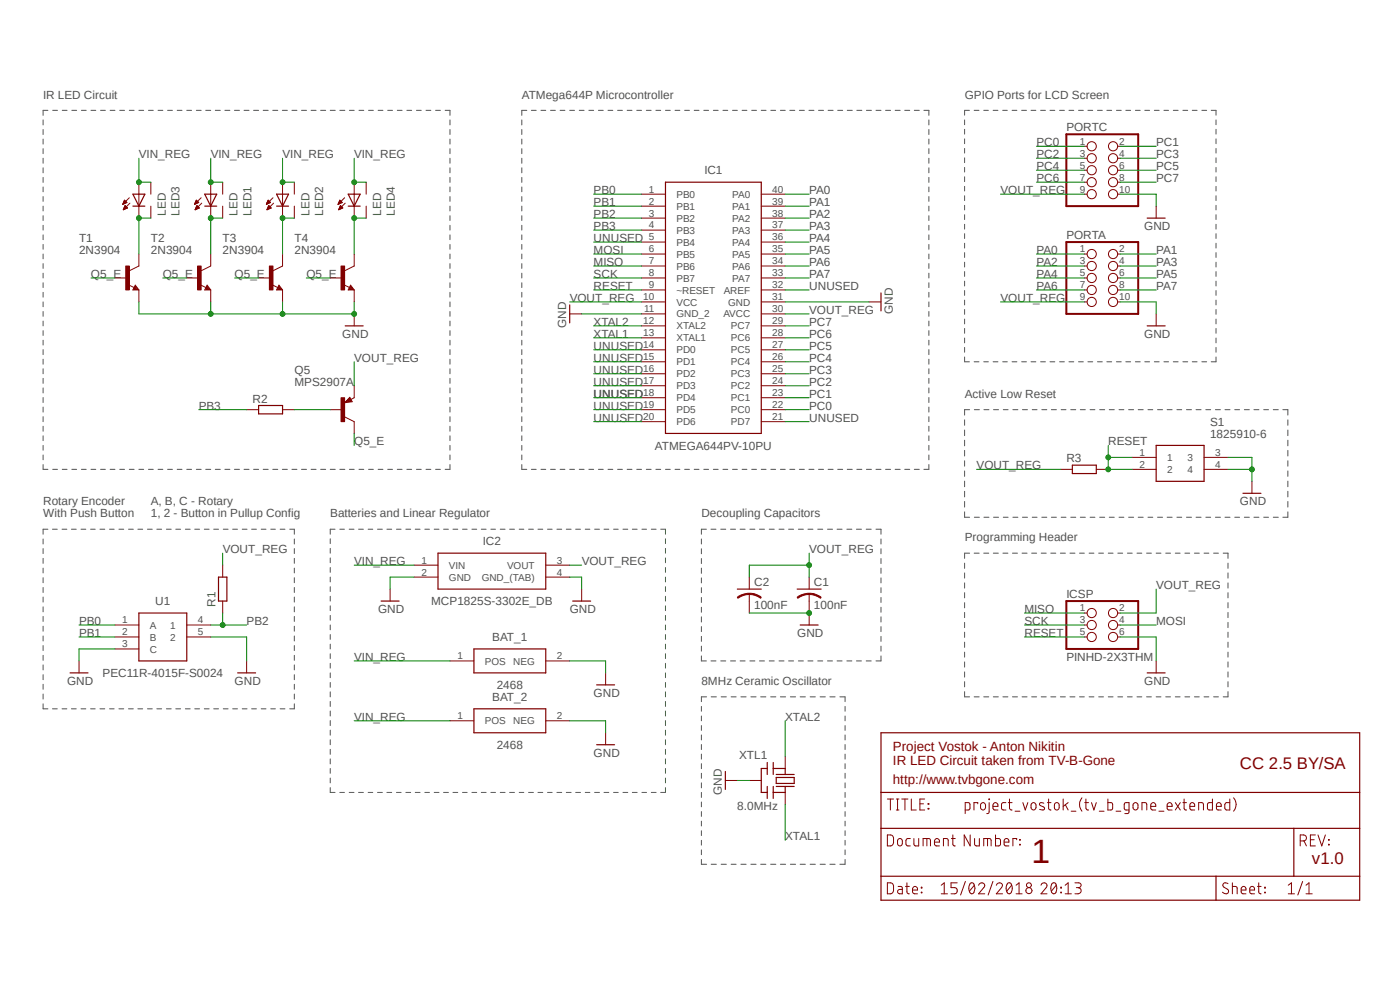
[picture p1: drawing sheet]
<svg xmlns="http://www.w3.org/2000/svg" width="297mm" height="210mm" viewBox="0 0 297 210" stroke-linecap="round" stroke-linejoin="round" font-family="sans-serif">
<path d="M8.5 18.3l280.1 173.3M288.6 18.3l-280.1 173.3" fill="none" stroke="#fff" stroke-width=".21"/>
<g fill="none" stroke="#505050" stroke-width=".21">
<path d="M9.1 25.4v1.1M9.1 27.5v1M9.1 29.5v1.1M9.1 31.5v1.1M9.1 33.6v1M9.1 35.6v1.1M9.1 37.6v1.1M9.1 39.7v1M10.2 23.4h-1.1v1.1M11.2 23.4h1M13.2 23.4h1M15.2 23.4h1.1"/>
<path d="M17.3 23.4h1M19.3 23.4h1M21.3 23.4h1.1M23.4 23.4h1M25.4 23.4h1M27.4 23.4h1M29.5 23.4h1M31.5 23.4h1M33.5 23.4h1M35.6 23.4h1M37.6 23.4h1M39.6 23.4h1"/>
<path d="M41.7 23.4h1M43.6 23.4h1.1M45.7 23.4h1M47.7 23.4h1.1M49.7 23.4h1.1M51.8 23.4h1M53.8 23.4h1.1M55.8 23.4h1.1M57.9 23.4h1M59.9 23.4h1.1M61.9 23.4h1.1M64 23.4h1"/>
<path d="M66 23.4h1.1M68 23.4h1.1M70.1 23.4h1M72.1 23.4h1.1M74.1 23.4h1M76.2 23.4h1M78.2 23.4h1M80.2 23.4h1M82.3 23.4h1M84.3 23.4h1M86.3 23.4h1M88.3 23.4h1.1"/>
<path d="M90.4 23.4h1M92.4 23.4h1M94.4 23.4h1.1v1.1M95.5 25.4v1.1M95.5 27.5v1M95.5 29.5v1.1M95.5 31.5v1.1M95.5 33.6v1M95.5 35.6v1.1M95.5 37.6v1.1M95.5 39.7v1M110.7 25.4v1.1"/>
<path d="M110.7 27.5v1M110.7 29.5v1.1M110.7 31.5v1.1M110.7 33.6v1M110.7 35.6v1.1M110.7 37.6v1.1M110.7 39.7v1M111.8 23.4h-1.1v1.1M112.7 23.4h1M114.8 23.4h1M116.8 23.4h1M118.8 23.4h1"/>
<path d="M120.9 23.4h1M122.9 23.4h1M124.9 23.4h1M127 23.4h1M129 23.4h1M131 23.4h1M133.1 23.4h1M135.1 23.4h1M137.1 23.4h1M139.1 23.4h1.1M141.2 23.4h1M143.2 23.4h1"/>
<path d="M145.2 23.4h1.1M147.3 23.4h1M149.3 23.4h1M151.3 23.4h1.1M153.4 23.4h1M155.4 23.4h1M157.4 23.4h1.1M159.5 23.4h1M161.5 23.4h1M163.5 23.4h1M165.6 23.4h1M167.6 23.4h1"/>
<path d="M169.6 23.4h1M171.6 23.4h1.1M173.7 23.4h1M175.7 23.4h1M177.7 23.4h1.1M179.7 23.4h1.1M181.8 23.4h1M183.8 23.4h1.1M185.8 23.4h1.1M187.9 23.4h1M189.9 23.4h1.1M191.9 23.4h1.1"/>
<path d="M194 23.4h1M196 23.4h1.1v1.1M197.1 25.4v1.1M197.1 27.5v1M197.1 29.5v1.1M197.1 31.5v1.1M197.1 33.6v1M197.1 35.6v1.1M197.1 37.6v1.1M197.1 39.7v1M204.6 25.4v1.1M204.6 27.4v1"/>
<path d="M204.6 29.5v1M204.6 31.5v1M204.6 33.5v1M204.6 35.5v1M204.6 37.5v1M204.6 39.5v1M205.7 23.4h-1.1v1M206.7 23.4h1M208.7 23.4h1M210.7 23.4h1M212.7 23.4h1M214.7 23.4h1"/>
<path d="M216.7 23.4h1.1M218.7 23.4h1.1M220.8 23.4h1M222.8 23.4h1M224.8 23.4h1M226.8 23.4h1M228.8 23.4h1M230.8 23.4h1M232.8 23.4h1M234.8 23.4h1M236.9 23.4h1M238.8 23.4h1.1"/>
<path d="M240.9 23.4h1M242.9 23.4h1M244.9 23.4h1M246.9 23.4h1M248.9 23.4h1M251 23.4h1M252.9 23.4h1.1M255 23.4h1M257 23.4h1v1M258 25.4v1.1M258 27.4v1M258 29.5v1"/>
<path d="M258 31.5v1M258 33.5v1M258 35.5v1M258 37.5v1M258 39.5v1M9.1 41.7v1M9.1 43.7v1M9.1 45.8v1M9.1 47.8v1M9.1 49.8v1M9.1 51.9v1M9.1 53.9v1"/>
<path d="M9.1 55.9v1M9.1 58v1M9.1 60v1M95.5 41.7v1M95.5 43.7v1M95.5 45.8v1M95.5 47.8v1M95.5 49.8v1M95.5 51.9v1M95.5 53.9v1M95.5 55.9v1M95.5 58v1"/>
<path d="M95.5 60v1M110.7 41.7v1M110.7 43.7v1M110.7 45.8v1M110.7 47.8v1M110.7 49.8v1M110.7 51.9v1M110.7 53.9v1M110.7 55.9v1M110.7 58v1M110.7 60v1M197.1 41.7v1"/>
<path d="M197.1 43.7v1M197.1 45.8v1M197.1 47.8v1M197.1 49.8v1M197.1 51.9v1M197.1 53.9v1M197.1 55.9v1M197.1 58v1M197.1 60v1M204.6 41.5v1M204.6 43.6v.9M204.6 45.6v1"/>
<path d="M204.6 47.6v1M204.6 49.6v1M204.6 51.6v1M204.6 53.6v1M204.6 55.6v1M204.6 57.6v1M204.6 59.6v1.1M258 41.5v1M258 43.6v.9M258 45.6v1M258 47.6v1M258 49.6v1"/>
<path d="M258 51.6v1M258 53.6v1M258 55.6v1M258 57.6v1M258 59.6v1.1M9.1 62v1M9.1 64.1v1M9.1 66.1v1M9.1 68.1v1M9.1 70.1v1.1M9.1 72.2v1M9.1 74.2v1"/>
<path d="M9.1 76.2v1.1M9.1 78.2v1.1M95.5 62v1M95.5 64.1v1M95.5 66.1v1M95.5 68.1v1M95.5 70.1v1.1M95.5 72.2v1M95.5 74.2v1M95.5 76.2v1.1M95.5 78.2v1.1M110.7 62v1"/>
<path d="M110.7 64.1v1M110.7 66.1v1M110.7 68.1v1M110.7 70.1v1.1M110.7 72.2v1M110.7 74.2v1M110.7 76.2v1.1M110.7 78.2v1.1M197.1 62v1M197.1 64.1v1M197.1 66.1v1M197.1 68.1v1"/>
<path d="M197.1 70.1v1.1M197.1 72.2v1M197.1 74.2v1M197.1 76.2v1.1M197.1 78.2v1.1M204.6 61.6v1.1M204.6 63.7v1M204.6 65.7v1M204.6 67.7v1M204.6 69.7v1M204.6 71.7v1M204.6 73.7v1"/>
<path d="M204.6 75.7v1.1h1.1M206.7 76.8h1M208.7 76.8h1M210.7 76.8h1M212.7 76.8h1M214.7 76.8h1M216.7 76.8h1.1M218.7 76.8h1.1M220.8 76.8h1M222.8 76.8h1M224.8 76.8h1M226.8 76.8h1"/>
<path d="M228.8 76.8h1M230.8 76.8h1M232.8 76.8h1M234.8 76.8h1M236.9 76.8h1M238.8 76.8h1.1M240.9 76.8h1M242.9 76.8h1M244.9 76.8h1M246.9 76.8h1M248.9 76.8h1M251 76.8h1"/>
<path d="M252.9 76.8h1.1M255 76.8h1M258 75.7v1.1h-1M258 61.6v1.1M258 63.7v1M258 65.7v1M258 67.7v1M258 69.7v1M258 71.7v1M258 73.7v1M9.1 98.6v1h1.1M9.1 80.3v1"/>
<path d="M9.1 82.3v1.1M9.1 84.3v1.1M9.1 86.4v1M9.1 88.4v1.1M9.1 90.4v1.1M9.1 92.5v1M9.1 94.5v1M9.1 96.5v1M11.2 99.6h1M13.2 99.6h1M15.2 99.6h1.1M17.3 99.6h1"/>
<path d="M19.3 99.6h1M21.3 99.6h1.1M23.4 99.6h1M25.4 99.6h1M27.4 99.6h1M29.5 99.6h1M31.5 99.6h1M33.5 99.6h1M35.6 99.6h1M37.6 99.6h1M39.6 99.6h1M41.7 99.6h1"/>
<path d="M43.6 99.6h1.1M45.7 99.6h1M47.7 99.6h1.1M49.7 99.6h1.1M51.8 99.6h1M53.8 99.6h1.1M55.8 99.6h1.1M57.9 99.6h1M59.9 99.6h1.1M61.9 99.6h1.1M64 99.6h1M66 99.6h1.1"/>
<path d="M68 99.6h1.1M70.1 99.6h1M72.1 99.6h1.1M74.1 99.6h1M76.2 99.6h1M78.2 99.6h1M80.2 99.6h1M82.3 99.6h1M84.3 99.6h1M86.3 99.6h1M88.3 99.6h1.1M90.4 99.6h1"/>
<path d="M92.4 99.6h1M95.5 80.3v1M95.5 82.3v1.1M95.5 84.3v1.1M95.5 86.4v1M95.5 88.4v1.1M95.5 90.4v1.1M95.5 92.5v1M95.5 94.5v1M95.5 96.5v1M95.5 98.6v1h-1.1M110.7 98.6v1h1.1"/>
<path d="M110.7 80.3v1M110.7 82.3v1.1M110.7 84.3v1.1M110.7 86.4v1M110.7 88.4v1.1M110.7 90.4v1.1M110.7 92.5v1M110.7 94.5v1M110.7 96.5v1M112.7 99.6h1M114.8 99.6h1M116.8 99.6h1"/>
<path d="M118.8 99.6h1M120.9 99.6h1M122.9 99.6h1M124.9 99.6h1M127 99.6h1M129 99.6h1M131 99.6h1M133.1 99.6h1M135.1 99.6h1M137.1 99.6h1M139.1 99.6h1.1M141.2 99.6h1"/>
<path d="M143.2 99.6h1M145.2 99.6h1.1M147.3 99.6h1M149.3 99.6h1M151.3 99.6h1.1M153.4 99.6h1M155.4 99.6h1M157.4 99.6h1.1M159.5 99.6h1M161.5 99.6h1M163.5 99.6h1M165.6 99.6h1"/>
<path d="M167.6 99.6h1M169.6 99.6h1M171.6 99.6h1.1M173.7 99.6h1M175.7 99.6h1M177.7 99.6h1.1M179.7 99.6h1.1M181.8 99.6h1M183.8 99.6h1.1M185.8 99.6h1.1M187.9 99.6h1M189.9 99.6h1.1"/>
<path d="M191.9 99.6h1.1M194 99.6h1M197.1 98.6v1h-1.1M197.1 80.3v1M197.1 82.3v1.1M197.1 84.3v1.1M197.1 86.4v1M197.1 88.4v1.1M197.1 90.4v1.1M197.1 92.5v1M197.1 94.5v1M197.1 96.5v1"/>
<path d="M204.6 89.1v1.1M204.6 91.2v1.2M204.6 93.4v1.2M204.6 95.5v1.2M204.6 97.7v1.2M204.6 99.9v1.1M205.7 86.9h-1.1v1.2M206.7 86.9h1.1M208.7 86.9h1.1M210.8 86.9h1M212.9 86.9h1M214.9 86.9h1"/>
<path d="M216.9 86.9h1.1M219 86.9h1M221 86.9h1.1M223.1 86.9h1M225.1 86.9h1M227.2 86.9h1M229.2 86.9h1.1M231.3 86.9h1M233.3 86.9h1.1M235.3 86.9h1.1M237.4 86.9h1M239.4 86.9h1.1"/>
<path d="M241.5 86.9h1M243.5 86.9h1.1M245.6 86.9h1M247.6 86.9h1.1M249.7 86.9h1M251.7 86.9h1.1M253.7 86.9h1.1M255.8 86.9h1M257.9 86.9h1M259.9 86.9h1M262 86.9h1M264 86.9h1"/>
<path d="M266 86.9h1.1M268.1 86.9h1M270.1 86.9h1.1M272.2 86.9h1v1.2M273.2 89.1v1.1M273.2 91.2v1.2M273.2 93.4v1.2M273.2 95.5v1.2M273.2 97.7v1.2M273.2 99.9v1.1M9.1 114.3v1.1M9.1 116.4v1"/>
<path d="M9.1 118.4v1.1M10.2 112.3h-1.1v1M11.1 112.3h1M13.2 112.3h1M15.2 112.3h1M17.2 112.3h1M19.2 112.3h1M21.2 112.3h1M23.2 112.3h1M25.2 112.3h1M27.3 112.3h1M29.3 112.3h1"/>
<path d="M31.3 112.3h1M33.3 112.3h1M35.3 112.3h1M37.3 112.3h1M39.3 112.3h1M41.3 112.3h1M43.3 112.3h1.1M45.3 112.3h1.1M47.4 112.3h1M49.4 112.3h1M51.4 112.3h1M53.4 112.3h1"/>
<path d="M55.4 112.3h1M57.4 112.3h1M59.4 112.3h1.1M61.5 112.3h.9v1M62.4 114.3v1.1M62.4 116.4v1M62.4 118.4v1.1M70.1 114.3v1M70.1 116.3v1M70.1 118.4v1M71.1 112.3h-1v1M72.1 112.3h1"/>
<path d="M74.1 112.3h1M76.1 112.3h1M78.1 112.3h1M80.1 112.3h1M82.1 112.3h1M84.1 112.3h1M86.1 112.3h1M88.1 112.3h1M90.1 112.3h1M92.1 112.3h1M94.1 112.3h1M96.1 112.3h1"/>
<path d="M98.1 112.3h1M100.1 112.3h1M102.1 112.3h1M104.1 112.3h1M106.1 112.3h1M108.1 112.3h1M110.2 112.3h.9M112.1 112.3h1.1M114.1 112.3h1M116.2 112.3h.9M118.2 112.3h1M120.1 112.3h1.1"/>
<path d="M122.1 112.3h1M124.2 112.3h.9M126.2 112.3h1M128.1 112.3h1.1M130.2 112.3h.9M132.2 112.3h1M134.2 112.3h1M136.2 112.3h1M138.2 112.3h1M140.2 112.3h1v1M141.2 114.3v1M141.2 116.3v1"/>
<path d="M141.2 118.4v1M148.8 114.3v1.1M148.8 116.4v1.1M148.8 118.5v1M149.9 112.3h-1.1v1M150.8 112.3h1.1M152.9 112.3h1.1M155 112.3h1M157 112.3h1.1M159.1 112.3h1M161.1 112.3h1.1M163.2 112.3h1.1"/>
<path d="M165.3 112.3h1M167.3 112.3h1.1M169.4 112.3h1M171.4 112.3h1.1M173.5 112.3h1M175.6 112.3h1M177.6 112.3h1M179.7 112.3h1M181.7 112.3h1.1M183.8 112.3h1M185.8 112.3h1.1v1M186.9 114.3v1.1"/>
<path d="M186.9 116.4v1.1M186.9 118.5v1M204.6 102.1v1.2M204.6 104.2v1.2M204.6 106.4v1.2M204.6 108.6v1.1h1.1M204.6 119.5v1.1M205.7 117.3h-1.1v1.1M206.7 117.3h1M206.7 109.7h1.1M208.7 117.3h1.1M208.7 109.7h1.1"/>
<path d="M210.7 117.3h1.1M210.8 109.7h1M212.8 117.3h1M212.9 109.7h1M214.8 117.3h1.1M214.9 109.7h1M216.8 117.3h1.1M216.9 109.7h1.1M218.9 117.3h1M219 109.7h1M220.9 117.3h1.1M221 109.7h1.1"/>
<path d="M222.9 117.3h1.1M223.1 109.7h1M225 117.3h1M225.1 109.7h1M227 117.3h1M227.2 109.7h1M229 117.3h1M229.2 109.7h1.1M231.1 117.3h1M231.3 109.7h1M233.1 117.3h1M233.3 109.7h1.1"/>
<path d="M235.1 117.3h1M235.3 109.7h1.1M237.2 117.3h1M237.4 109.7h1M239.2 117.3h1M239.4 109.7h1.1M241.2 117.3h1M241.5 109.7h1M243.2 117.3h1.1M243.5 109.7h1.1M245.3 117.3h1M245.6 109.7h1"/>
<path d="M247.3 117.3h1M247.6 109.7h1.1M249.3 117.3h1.1M249.7 109.7h1M251.4 117.3h1M251.7 109.7h1.1M253.4 117.3h1M253.7 109.7h1.1M255.4 117.3h1.1M255.8 109.7h1M257.5 117.3h1M257.9 109.7h1"/>
<path d="M259.5 117.3h1v1.1M259.9 109.7h1M260.5 119.5v1.1M262 109.7h1M264 109.7h1M266 109.7h1.1M268.1 109.7h1M270.1 109.7h1.1M273.2 102.1v1.2M273.2 104.2v1.2M273.2 106.4v1.2M273.2 108.6v1.1h-1"/>
<path d="M9.1 120.5v1M9.1 122.6v1M9.1 124.6v1.1M9.1 126.7v1M9.1 128.7v1.1M9.1 130.8v1M9.1 132.8v1.1M9.1 134.9v1.1M9.1 136.9v1.1M9.1 139v1.1M62.4 120.5v1M62.4 122.6v1"/>
<path d="M62.4 124.6v1.1M62.4 126.7v1M62.4 128.7v1.1M62.4 130.8v1M62.4 132.8v1.1M62.4 134.9v1.1M62.4 136.9v1.1M62.4 139v1.1M70.1 120.4v1M70.1 122.4v1M70.1 124.5v1M70.1 126.5v1"/>
<path d="M70.1 128.5v1M70.1 130.6v1M70.1 132.6v1M70.1 134.6v1M70.1 136.7v1M70.1 138.7v1M141.2 120.4v1M141.2 122.4v1M141.2 124.5v1M141.2 126.5v1M141.2 128.5v1M141.2 130.6v1"/>
<path d="M141.2 132.6v1M141.2 134.6v1M141.2 136.7v1M141.2 138.7v1M148.8 120.5v1.1M148.8 122.6v1.1M148.8 124.7v1M148.8 126.7v1.1M148.8 128.8v1.1M148.8 130.9v1.1M148.8 132.9v1.1M148.8 135v1.1"/>
<path d="M148.8 137.1v1M148.8 139.1v1.1h1.1M186.9 139.1v1.1h-1.1M186.9 120.5v1.1M186.9 122.6v1.1M186.9 124.7v1M186.9 126.7v1.1M186.9 128.8v1.1M186.9 130.9v1.1M186.9 132.9v1.1M186.9 135v1.1M186.9 137.1v1"/>
<path d="M204.6 121.5v1.1M204.6 123.7v1.1M204.6 125.7v1.1M204.6 127.8v1.1M204.6 129.9v1.1M204.6 132v1.1M204.6 134.1v1.1M204.6 136.2v1.1M204.6 138.3v1.1M260.5 121.5v1.1M260.5 123.7v1.1M260.5 125.7v1.1"/>
<path d="M260.5 127.8v1.1M260.5 129.9v1.1M260.5 132v1.1M260.5 134.1v1.1M260.5 136.2v1.1M260.5 138.3v1.1M9.1 141.1v1M9.1 143.1v1.1M9.1 145.2v1M9.1 147.2v1.1M9.1 149.3v1.1h1.1M11.1 150.4h1"/>
<path d="M13.2 150.4h1M15.2 150.4h1M17.2 150.4h1M19.2 150.4h1M21.2 150.4h1M23.2 150.4h1M25.2 150.4h1M27.3 150.4h1M29.3 150.4h1M31.3 150.4h1M33.3 150.4h1M35.3 150.4h1"/>
<path d="M37.3 150.4h1M39.3 150.4h1M41.3 150.4h1M43.3 150.4h1.1M45.3 150.4h1.1M47.4 150.4h1M49.4 150.4h1M51.4 150.4h1M53.4 150.4h1M55.4 150.4h1M57.4 150.4h1M59.4 150.4h1.1"/>
<path d="M62.4 141.1v1M62.4 143.1v1.1M62.4 145.2v1M62.4 147.2v1.1M62.4 149.3v1.1h-.9M70.1 140.7v1M70.1 142.7v1.1M70.1 144.8v1M70.1 146.8v1M70.1 148.8v1.1M70.1 150.8v1.1M70.1 152.9v1"/>
<path d="M70.1 154.9v1.1M70.1 156.9v1.1M70.1 159v1M141.2 140.7v1M141.2 142.7v1.1M141.2 144.8v1M141.2 146.8v1M141.2 148.8v1.1M141.2 150.8v1.1M141.2 152.9v1M141.2 154.9v1.1M141.2 156.9v1.1"/>
<path d="M141.2 159v1M148.8 149.9v1M148.8 151.9v1M148.8 153.9v1M148.8 155.9v1.1M148.8 157.9v1.1M148.8 160v1M149.9 147.8h-1.1v1M150.8 140.2h1.1M150.9 147.8h1.1M152.9 140.2h1.1M153 147.8h1.1"/>
<path d="M155 140.2h1M155.1 147.8h1.1M157 140.2h1.1M157.2 147.8h1.1M159.1 140.2h1M159.3 147.8h1.1M161.1 140.2h1.1M161.4 147.8h1.1M163.2 140.2h1.1M163.5 147.8h1.1M165.3 140.2h1M165.6 147.8h1.1"/>
<path d="M167.3 140.2h1.1M167.7 147.8h1.1M169.4 140.2h1M169.8 147.8h1.1M171.4 140.2h1.1M171.9 147.8h1.1M173.5 140.2h1M174 147.8h1.1M175.6 140.2h1M176.1 147.8h1.1M177.6 140.2h1M178.2 147.8h1.1v1"/>
<path d="M179.3 149.9v1M179.3 151.9v1M179.3 153.9v1M179.3 155.9v1.1M179.3 157.9v1.1M179.3 160v1M179.7 140.2h1M181.7 140.2h1.1M183.8 140.2h1M204.6 140.4v1.1M204.6 142.5v1.1M204.6 144.6v1.1"/>
<path d="M204.6 146.7v1.1h1.1M206.7 147.8h1M208.7 147.8h1.1M210.7 147.8h1.1M212.8 147.8h1M214.8 147.8h1.1M216.8 147.8h1.1M218.9 147.8h1M220.9 147.8h1.1M222.9 147.8h1.1M225 147.8h1M227 147.8h1"/>
<path d="M229 147.8h1M231.1 147.8h1M233.1 147.8h1M235.1 147.8h1M237.2 147.8h1M239.2 147.8h1M241.2 147.8h1M243.2 147.8h1.1M245.3 147.8h1M247.3 147.8h1M249.3 147.8h1.1M251.4 147.8h1"/>
<path d="M253.4 147.8h1M255.4 147.8h1.1M257.5 147.8h1M260.5 146.7v1.1h-1M260.5 140.4v1.1M260.5 142.5v1.1M260.5 144.6v1.1M70.1 167.1v1h1M70.1 161v1.1M70.1 163v1M70.1 165.1v1M72.1 168.1h1"/>
<path d="M74.1 168.1h1M76.1 168.1h1M78.1 168.1h1M80.1 168.1h1M82.1 168.1h1M84.1 168.1h1M86.1 168.1h1M88.1 168.1h1M90.1 168.1h1M92.1 168.1h1M94.1 168.1h1M96.1 168.1h1"/>
<path d="M98.1 168.1h1M100.1 168.1h1M102.1 168.1h1M104.1 168.1h1M106.1 168.1h1M108.1 168.1h1M110.2 168.1h.9M112.1 168.1h1.1M114.1 168.1h1M116.2 168.1h.9M118.2 168.1h1M120.1 168.1h1.1"/>
<path d="M122.1 168.1h1M124.2 168.1h.9M126.2 168.1h1M128.1 168.1h1.1M130.2 168.1h.9M132.2 168.1h1M134.2 168.1h1M136.2 168.1h1M138.2 168.1h1M141.2 161v1.1M141.2 163v1M141.2 165.1v1"/>
<path d="M141.2 167.1v1h-1M148.8 162v1.1M148.8 164v1.1M148.8 166.1v1M148.8 168.1v1.1M148.8 170.1v1.1M148.8 172.2v1M148.8 174.2v1M148.8 176.2v1M148.8 178.3v1M179.3 162v1.1M179.3 164v1.1"/>
<path d="M179.3 166.1v1M179.3 168.1v1.1M179.3 170.1v1.1M179.3 172.2v1M179.3 174.2v1M179.3 176.2v1M179.3 178.3v1M148.8 180.3v1M148.8 182.3v1h1.1M150.9 183.3h1.1M153 183.3h1.1M155.1 183.3h1.1"/>
<path d="M157.2 183.3h1.1M159.3 183.3h1.1M161.4 183.3h1.1M163.5 183.3h1.1M165.6 183.3h1.1M167.7 183.3h1.1M169.8 183.3h1.1M171.9 183.3h1.1M174 183.3h1.1M176.1 183.3h1.1M179.3 180.3v1M179.3 182.3v1h-1.1"/>
</g>
<path d="M29.5 56.4l-2.1 1M27.2 60.4l1.2 .6M28.7 60.5l.8 1h-1.3z" fill="none" stroke="#800000" stroke-width=".21"/>
<path d="M28.7 61l.1 .3h-.4l.3-.6 .5 .7h-.8" fill="none" stroke="#800000" stroke-width=".25"/>
<path d="M26.7 56.4h.7v5.1h-.7z" fill-rule="evenodd" fill="#800000"/>
<path d="M24.4 59h2.5M26.7 56.4h.7v5.1h-.7zM29.5 53.9v2.5M44.7 56.4l-2 1M29.5 61.5v2.6M42.5 60.4l1.2 .6M43.9 60.5l.8 1h-1.3z" fill="none" stroke="#800000" stroke-width=".21"/>
<path d="M43.9 61l.2 .3h-.4l.2-.6 .5 .7h-.7" fill="none" stroke="#800000" stroke-width=".25"/>
<path d="M41.9 56.4h.8v5.1h-.8z" fill-rule="evenodd" fill="#800000"/>
<path d="M39.6 59h2.6M41.9 56.4h.8v5.1h-.8zM44.7 53.9v2.5M59.9 56.4l-2 1M44.7 61.5v2.6M57.7 60.4l1.2 .6M59.2 60.5l.7 1h-1.2z" fill="none" stroke="#800000" stroke-width=".21"/>
<path d="M59.2 61l.1 .3h-.4l.3-.6 .5 .7h-.8" fill="none" stroke="#800000" stroke-width=".25"/>
<path d="M57.1 56.4h.8v5.1h-.8z" fill-rule="evenodd" fill="#800000"/>
<path d="M54.9 59h2.5M57.1 56.4h.8v5.1h-.8zM59.9 53.9v2.5M75.1 56.4l-2 1M59.9 61.5v2.6M72.9 60.4l1.3 .6M74.4 60.5l.7 1h-1.2z" fill="none" stroke="#800000" stroke-width=".21"/>
<path d="M74.4 61l.1 .3h-.4l.3-.6 .5 .7h-.8" fill="none" stroke="#800000" stroke-width=".25"/>
<path d="M72.3 56.4h.8v5.1h-.8z" fill-rule="evenodd" fill="#800000"/>
<g fill="none" stroke="#800000" stroke-width=".21">
<path d="M70.1 59h2.5M72.3 56.4h.8v5.1h-.8zM75.1 53.9v2.5M136.1 59h5.1M136.1 41.2h5.1M136.1 43.7h5.1M136.1 46.3h5.1M136.1 48.8h5.1M136.1 51.4h5.1M136.1 53.9h5.1M136.1 56.4h5.1M161.5 59h5.1"/>
<path d="M161.5 41.2h5.1M161.5 43.7h5.1M161.5 46.3h5.1M161.5 48.8h5.1M161.5 51.4h5.1M161.5 53.9h5.1M161.5 56.4h5.1M75.1 61.5v2.6M75.1 66.6v2.5M136.1 61.5h5.1M136.1 64.1h5.1M136.1 66.6h5.1"/>
<path d="M136.1 69.1h5.1M136.1 71.7h5.1M136.1 74.2h5.1M136.1 76.8h5.1M136.1 79.3h5.1M161.5 61.5h5.1M161.5 64.1h5.1M161.5 66.6h5.1M161.5 69.1h5.1M161.5 71.7h5.1M161.5 74.2h5.1M161.5 76.8h5.1"/>
<path d="M161.5 79.3h5.1M73.1 88.4l2 1.1M74.2 84.3l.5 .9-1.5 .2zM75.1 84.4l-.7 .4M136.1 81.8h5.1M136.1 84.4h5.1M136.1 86.9h5.1M136.1 89.5h5.1M161.5 81.8h5.1M161.5 84.4h5.1M161.5 86.9h5.1M161.5 89.5h5.1"/>
</g>
<path d="M141.2 38.7h20.3v53.2h-20.3zM73.2 69.1h3.8M74.1 85h-.4l.4-.2 .3 .3-1 .2 .7-.8 .4 .6" fill="none" stroke="#800000" stroke-width=".25"/>
<path d="M72.3 84.4h.8v5.1h-.8z" fill-rule="evenodd" fill="#800000"/>
<g fill="none" stroke="#800000" stroke-width=".21">
<path d="M29.5 38.7v7.6M32 38.7v2.5M44.7 38.7v7.6M47.2 38.7v2.5M59.9 38.7v7.6M62.4 38.7v2.5M75.1 38.7v7.6M77.7 38.7v2.5M26 43.3h.1M26.1 43.3h.2M26.1 43.1h.4M26.2 43.1h.5"/>
<path d="M26.2 44.5h.1M26.2 43h.7M26.2 42.9h.6M26.2 44.4h.2M26.2 42.8h.6M26.2 44.3h.4M26.3 42.7h.4M26.3 44.2h.5M26.3 44.2h.7M26.3 42.6h.2M26.3 44h.7M26.4 42.5h.1"/>
<path d="M26.4 43.9h.5M26.4 42.5l.5 .5-.9 .3zM26.4 43.9h.4M26.5 43.8h.2M26.5 43.7h.1M26.5 43.6l.6 .5-.9 .4zM27.4 42l-1.4 1.3M27.6 43.1l-1.4 1.4M32 43.7v2.6M41.3 43.3h.1M41.3 43.3h.2M41.4 43.1h.3"/>
<path d="M41.4 43.1h.5M41.4 43h.7M41.4 44.5h.1M41.4 42.9h.7M41.4 44.4h.2M41.5 42.8h.5M41.5 44.3h.3M41.5 44.2h.5M41.5 42.7h.4M41.5 44.2h.7M41.6 42.6h.2M41.6 44h.6"/>
<path d="M41.6 42.5h.1M41.6 43.9h.5M41.7 43.9h.3M41.7 42.5l.5 .5-.9 .3zM41.7 43.8h.3M41.7 43.7h.2M42.3 44.1l-.5-.5-.4 .9M42.3 44.1l-.9 .4M42.7 42l-1.4 1.3M42.8 43.1l-1.4 1.4M47.2 43.7v2.6M56.5 43.3h.1"/>
<path d="M56.6 43.3h.2M56.6 43.1h.3M56.6 43.1h.5M56.6 43h.8M56.6 44.5h.1M56.7 42.9h.6M56.7 44.4h.2M56.7 44.3h.4M56.7 42.8h.5M56.7 44.2h.6M56.8 42.7h.3M56.8 44.2h.7"/>
<path d="M56.8 42.6h.2M56.8 44h.6M56.9 42.5h.1M56.9 43.9h.5M56.9 43.9h.4M56.9 43.8h.3M57 43.7h.1M57 43.6l.5 .5-.9 .4zM57.4 43l-.5-.5-.4 .8M57.4 43l-.9 .3M57.9 42l-1.4 1.3M58 43.1l-1.4 1.4"/>
<path d="M62.4 43.7v2.6M71.8 43.3h.1M71.8 43.3h.2M71.8 43.1h.4M71.8 43.1h.6M71.9 43h.7M71.9 44.5h.1M71.9 44.4h.2M71.9 42.9h.6M71.9 44.3h.4M72 42.8h.4M72 44.2h.5"/>
<path d="M72 42.7h.3M72 44.2h.7M72.1 42.6h.2M72.1 44h.6M72.1 42.5h.1M72.1 43.9h.5M72.1 43.9h.4M72.2 43.8h.2M72.2 43.7h.1M72.2 43.6l.5 .5-.9 .4zM72.6 43l-.5-.5-.4 .8M72.6 43l-.9 .3"/>
<path d="M73.1 42l-1.4 1.3M73.2 43.1l-1.4 1.4M77.7 43.7v2.6M70.1 86.9h2.5M72.3 84.4h.8v5.1h-.8zM75.1 81.8v2.6M75.1 89.5v2.4M171.7 126v1.5M230 130h.6M230 132.6h.6M230 135.1h.6M237.1 130h.6"/>
<path d="M237.1 132.6h.6M237.1 135.1h.6M153.9 165.6h2.5M159 165.6h2.5M166.6 160.5v2.5M166.6 168.1v2.5"/>
<circle cx="231.6" cy="130" r=".98"/>
<circle cx="231.6" cy="132.6" r=".98"/>
<circle cx="231.6" cy="135.1" r=".98"/>
<circle cx="236.1" cy="135.1" r=".98"/>
<circle cx="236.1" cy="130" r=".98"/>
<circle cx="236.1" cy="132.6" r=".98"/>
</g>
<g fill="none" stroke="#800000" stroke-width=".25">
<path d="M28.2 41.2h2.5l-1.2 2.5zM28.2 43.7h2.5M43.4 43.7h2.6M43.4 41.2h2.6l-1.3 2.5zM58.7 43.7h2.5M58.7 41.2h2.5l-1.3 2.5zM73.9 43.7h2.5M73.9 41.2h2.5l-1.3 2.5zM169.1 125h5.1M153.9 163.7v3.8M162.8 161.8v2.5M162.8 166.8v2.6"/>
<path d="M162.8 163h-1.3v5.1h1.3M164 161.8v2.5M164 166.8v2.6M164 163h2.6v1.3M164.7 164.9h3.8v1.3h-3.8zM164.7 164.3h3.8M164.7 166.8h3.8M166.6 166.8v1.3h-2.6"/>
</g>
<path d="M226.2 127.5h15.3v10.2h-15.3z" fill="none" stroke="#800000" stroke-width=".42"/>
<path d="M171.7 125.9a3.6 3.6 0 0 1 2.5 .8l-.1 .2a4.1 4.1 0 0 0-2.4-.8z" fill-rule="evenodd" fill="#800000"/>
<path d="M171.7 125.9a3.6 3.6 0 0 1 2.5 .8l-.1 .2a4.1 4.1 0 0 0-2.4-.8z" fill="none" stroke="#800000" stroke-width=".21"/>
<path d="M169.1 126.7a4 4 0 0 1 2.6-.8v.2a4.1 4.1 0 0 0-2.5 .8z" fill-rule="evenodd" fill="#800000"/>
<g fill="none" stroke="#800000" stroke-width=".21">
<path d="M230 31h.6M230 33.6h.6M230 36.1h.6M230 38.7h.6M237.1 31h.6M237.1 33.6h.6M237.1 36.1h.6M237.1 38.7h.6M230 53.9h.6M230 56.4h.6M230 59h.6M230 41.2h.6"/>
<path d="M237.1 53.9h.6M237.1 56.4h.6M237.1 59h.6M237.1 41.2h.6M245.3 43.7v2.6M120.9 66.6h2.5M184.4 64.1h2.5M230 61.5h.6M230 64.1h.6M237.1 61.5h.6M237.1 64.1h.6M245.3 66.6v2.5"/>
<path d="M52.3 86.9h2.6M59.9 86.9h2.5M47.2 119.9v2.5M87.8 119.9h5.1M115.8 119.9h5.1M24.4 132.6h5.1M24.4 135.1h5.1M24.4 137.7h5.1M39.6 132.6h5.1M39.6 135.1h5.1M47.2 127.5v2.5M82.8 125v2.5"/>
<path d="M87.8 122.4h5.1M115.8 122.4h5.1M123.4 125v2.5M159 126v1.5M169.1 126.7a4 4 0 0 1 2.6-.8v.2a4.1 4.1 0 0 0-2.5 .8zM171.7 122.4v2.6M171.7 127.5v5.1M16.8 140.2v2.5M52.3 140.2v2.5M95.5 152.9h5M95.5 140.2h5M115.8 152.9h5.1"/>
<path d="M115.8 140.2h5.1M128.5 155.4v2.6M245.3 140.2v2.5"/>
<circle cx="231.6" cy="36.1" r=".98"/>
<circle cx="231.6" cy="33.6" r=".98"/>
<circle cx="231.6" cy="38.6" r=".98"/>
<circle cx="231.6" cy="31" r=".98"/>
<circle cx="236.1" cy="31" r=".98"/>
<circle cx="236.1" cy="33.6" r=".98"/>
<circle cx="236.1" cy="36.1" r=".98"/>
<circle cx="236.1" cy="38.6" r=".98"/>
<circle cx="231.6" cy="56.4" r=".98"/>
<circle cx="231.6" cy="41.2" r=".98"/>
<circle cx="231.6" cy="53.9" r=".98"/>
<circle cx="231.6" cy="59" r=".98"/>
<circle cx="236.1" cy="41.2" r=".98"/>
<circle cx="236.1" cy="56.4" r=".98"/>
<circle cx="236.1" cy="53.9" r=".98"/>
<circle cx="236.1" cy="59" r=".98"/>
<circle cx="231.6" cy="61.5" r=".98"/>
<circle cx="231.6" cy="64" r=".98"/>
<circle cx="236.1" cy="61.5" r=".98"/>
<circle cx="236.1" cy="64" r=".98"/>
</g>
<g fill="none" stroke="#800000" stroke-width=".25">
<path d="M243.4 46.3h3.8M120.9 64.7v3.8M186.9 62.1v3.9M243.4 69.1h3.8M54.9 86h5v1.8h-5zM92.9 117.3h22.9v7.7h-22.9zM29.5 130h10.1v10.2h-10.1zM46.4 122.4h1.7v5.1h-1.7zM80.9 127.5h3.8M100.5 137.7h15.3v5h-15.3zM121.5 127.5h3.8M156.4 125h5.1"/>
<path d="M169.8 132.6h3.8M14.9 142.7h3.8M50.4 142.7h3.8M100.5 150.4h15.3v5h-15.3zM126.6 158h3.8M243.4 142.7h3.8"/>
</g>
<path d="M226.2 28.5h15.3v15.2h-15.3zM226.2 51.4h15.3v15.2h-15.3z" fill="none" stroke="#800000" stroke-width=".42"/>
<path d="M159 125.9a3.6 3.6 0 0 1 2.5 .8l-.1 .2a4.1 4.1 0 0 0-2.4-.8z" fill-rule="evenodd" fill="#800000"/>
<path d="M159 125.9a3.6 3.6 0 0 1 2.5 .8l-.1 .2a4.1 4.1 0 0 0-2.4-.8z" fill="none" stroke="#800000" stroke-width=".21"/>
<path d="M156.4 126.7a4 4 0 0 1 2.6-.8v.2a4.1 4.1 0 0 0-2.5 .8z" fill-rule="evenodd" fill="#800000"/>
<g fill="none" stroke="#800000" stroke-width=".21">
<path d="M225 99.6h2.5M232.6 99.6h2.5M240.2 97h5.1M240.2 99.6h5.1M255.4 97h5.1M255.4 99.6h5.1M265.6 102.1v2.5M156.4 126.7a4 4 0 0 1 2.6-.8v.2a4.1 4.1 0 0 0-2.5 .8zM159 122.4v2.6M159 127.5v2.5M128.5 142.7v2.6M188.3 177.1h.6a.65 .65 0 0 1 .7 .7v1a.73 .73 0 0 1-.7 .7h-.6z"/>
<path d="M188.3 169.5h1.3M188.9 169.5v2.3M190.2 169.5h.5M190.2 171.8h.5M190.4 169.5v2.3M190.6 178a.5 .5 0 0 1 .5-.1 .5 .5 0 0 1 .3 .5v.5a.51 .51 0 0 1-.5 .6 .51 .51 0 0 1-.5-.6zM191.3 169.5h1.3M192 169.5v2.3M193.1 177.9h-.7l-.2 .4v.8l.2 .3 .7 .1M193.3 169.5v2.3h1.1M193.9 177.9v1.2l.2 .3 .2 .1h.6v-1.6M195.2 170.5h.7"/>
<path d="M195.8 179.5v-1.6h1.4l.2 .4v1.2M196.2 169.5h-1v2.3h1M196.6 177.9v1.6M196.9 170.5l.2 .1zM196.9 171.5l.2 .1zM198.2 178.6h1.1a.55 .55 0 0 0-.4-.7 .55 .55 0 0 0-.7 .5v.7l.3 .3 .8 .1M200.2 179.5v-1.6h.8l.1 .2 .1 1.4M201.8 177.9h.8M202.1 177.1v2a.38 .38 0 0 0 .5 .4M204.8 171.8h.8l.1-.2 .1-1-.2-.3h-.8v2.3M205.8 177.1v2.4l-1.2-2.4v2.4M206.8 177.9v1.2l.3 .4h.7v-1.6"/>
<path d="M207.4 170.5v-.2h-.8v1.5M208.2 170.4a.5 .5 0 0 1 .6-.1 .5 .5 0 0 1 .3 .5v.5a.53 .53 0 0 1-.5 .5 .53 .53 0 0 1-.6-.5l.1-.7zM208.7 179.5v-1.6h1.4l.2 .4v1.2M209.5 177.9v1.6M209.8 169.5l.1 .1zM209.8 170.3v1.9a.38 .38 0 0 1-.5 .4M210.7 171.1h1a.56 .56 0 0 0-.3-.8 .56 .56 0 0 0-.7 .5v.6l.2 .4h.8M211.2 177.1v2.4l.8-.1 .3-.3-.1-1-.3-.2h-.7M213 178.6h1a.54 .54 0 0 0-.3-.7 .54 .54 0 0 0-.7 .5v.7l.2 .3 .8 .1M213.4 170.3h-.7l-.2 .3v1l.4 .2h.5M213.9 170.3h.8M214.2 169.5v1.9a.43 .43 0 0 0 .5 .4"/>
<path d="M215.3 172.1h1.1M215.7 178.1v-.2h-.8v1.6M216.3 179.1l.2 .1zM216.3 178.1l.2 .1zM217 170.3l.5 1.5 .6-1.5M218.9 170.4a.5 .5 0 0 1 .6-.1 .5 .5 0 0 1 .3 .5v.5a.53 .53 0 0 1-.5 .5 .53 .53 0 0 1-.6-.5l.1-.7zM221.4 170.4a.67 .67 0 0 0-.8 0v.4l.9 .5 .1 .4a.8 .8 0 0 1-1 0M222.2 170.3h.8M222.5 169.5v1.9l.2 .4h.3M223.9 170.4a.5 .5 0 0 1 .5-.1 .5 .5 0 0 1 .3 .5v.5a.51 .51 0 0 1-.5 .5 .51 .51 0 0 1-.5-.5zM225.6 169.5v2.3M226 170.7l.6 1.1"/>
<path d="M226.6 170.3l-1 .8M227.2 172.1h1.1M229.5 169.2a2.23 2.23 0 0 0 0 2.9M230.1 170.3h.8M230.4 169.5v1.9a.43 .43 0 0 0 .5 .4M231.6 170.3l.5 1.5 .5-1.5M233.2 172.1h1M235 169.5v2.3h.9l.2-.4-.1-.9-.1-.2h-.9M236.8 172.1h1M239.5 171.8h-.8l-.2-.2v-1l.2-.3h.8v1.9l-.1 .4h-.8M240.6 170.4a.5 .5 0 0 1 .5-.1 .5 .5 0 0 1 .3 .5v.5a.53 .53 0 0 1-.5 .5 .53 .53 0 0 1-.5-.5v-.7zM242.3 171.8v-1.5h.8l.1 .2 .1 1.3"/>
<path d="M244.1 171.1h1.1a.56 .56 0 0 0-.4-.8 .56 .56 0 0 0-.7 .5v.6l.2 .4h.9M245.9 172.1h1M247.6 171.1h1.1a.56 .56 0 0 0-.4-.8 .56 .56 0 0 0-.7 .5v.8l.4 .2h.7M249.3 170.3l1.1 1.5M250.4 170.3l-1.1 1.5M251 170.3h.7M251.2 169.5v1.9a.38 .38 0 0 0 .5 .4M252.4 171.1h1a.54 .54 0 0 0-.3-.8 .54 .54 0 0 0-.7 .5v.6l.2 .4h.8M254.3 171.8v-1.5h.8l.2 .2v1.3M257.2 169.5v2.3h-.8l-.2-.4v-.9l.3-.2h.7M258.1 171.1h1a.54 .54 0 0 0-.3-.8 .54 .54 0 0 0-.7 .5v.6l.1 .4h.9M260.9 169.5v2.3h-.8l-.3-.4 .1-.9 .3-.2h.7"/>
<path d="M261.7 169.2a2.1 2.1 0 0 1 0 2.9M275.8 178.4h.7a.64 .64 0 0 0 .7-.6 .64 .64 0 0 0-.7-.7h-.7v2.4M276.6 178.4l.6 1.1M278 178.1h.8M279.1 177.1h-1.1v2.4h1.1M279.6 177.1l.8 2.4 .8-2.4M281.9 178.1l.1 .1zM281.9 179.1l.1 .1zM188.3 187.3h.6a.65 .65 0 0 1 .7 .6v1a.73 .73 0 0 1-.7 .7h-.6zM190.5 188l.8 .1 .1 .3v1.2h-.6a.47 .47 0 0 1-.4-.5 .47 .47 0 0 1 .4-.4h.6M192.1 188h.8M192.4 187.3v2.1l.5 .2"/>
<path d="M193.6 188.8h1a.55 .55 0 0 0-.3-.7 .55 .55 0 0 0-.7 .5l.1 .8 .3 .2h.6M195.5 188.2l.1 .2zM195.5 189.3l.1 .1zM199.7 189.6h1.3M199.7 187.8l.6-.5v2.3M203.1 187.3h-1.3v1h.8a.67 .67 0 0 1 .5 .7 .67 .67 0 0 1-.5 .6h-.8M204.8 187l-1 2.9M205.8 187.4l.2-.1a.46 .46 0 0 1 .6 .3 1.81 1.81 0 0 1-.2 2 .46 .46 0 0 1-.7-.3 1.85 1.85 0 0 1 .1-1.9zM206.7 187.8l-1 1.3M207.6 187.8a.63 .63 0 0 1 .9-.5 .63 .63 0 0 1 .2 1l-1.1 1.3h1.3M210.7 187l-1.1 2.9M211.4 187.8a.63 .63 0 0 1 .9-.5 .63 .63 0 0 1 .2 1l-1.1 1.3h1.3"/>
<path d="M213.7 187.4l.2-.1a.46 .46 0 0 1 .6 .3 1.46 1.46 0 0 1-.4 2 1.46 1.46 0 0 1-.4-2.2zM214.6 187.8l-1 1.3M215.6 189.6h1.2M215.6 187.8l.6-.5v2.3M220.9 187.8a.63 .63 0 0 1 .8-.5 .63 .63 0 0 1 .3 1l-1.1 1.3h1.2M223.2 187.4l.2-.1a.46 .46 0 0 1 .6 .3 1.81 1.81 0 0 1-.2 2h-.2a1.5 1.5 0 0 1-.4-2.2zM224.1 187.8l-1 1.3M225 189.3l.2 .1zM225 188.2l.2 .2zM226 189.6h1.3M226 187.8l.6-.5v2.3M228 187.3h.9a.51 .51 0 0 1 .5 .5 .51 .51 0 0 1-.5 .5h-.6"/>
<path d="M228.7 188.3a.66 .66 0 0 1 .7 .7 .66 .66 0 0 1-.7 .6h-.7M260.5 187.5l-.7-.2a.52 .52 0 0 0-.4 .4 .52 .52 0 0 0 .3 .5l.7 .4a.58 .58 0 0 1 .1 .9 .58 .58 0 0 1-.9-.1l-.3-.1M261.5 188h.6l.3 .2 .1 1.4M261.5 187.3v2.3M263.3 188.8h1a.54 .54 0 0 0-.3-.7 .54 .54 0 0 0-.7 .5l.1 .8 .3 .2h.6M265.1 188.8h1a.54 .54 0 0 0-.3-.7 .54 .54 0 0 0-.7 .5l.1 .8 .3 .2h.6M266.8 188h.7M267 187.3l.1 2.1 .4 .2M268.3 189.3l.1 .1zM268.3 188.2l.1 .2zM273.3 189.6h1.3M273.3 187.8l.7-.5v2.3"/>
<path d="M276.4 187l-1.1 2.9M277.1 189.6h1.3M277.1 187.8l.6-.5v2.3"/>
<circle cx="218.3" cy="188.9" r=".65"/>
<circle cx="218.3" cy="187.8" r=".51"/>
</g>
<path d="M227.5 98.7h5.1v1.8h-5.1zM245.3 94.5h10.1v7.6h-10.1zM263.7 104.6h3.8M126.6 145.3h3.8M186.9 155.4h101.6v35.6h-101.6zM186.9 175.7h101.6M186.9 168.1h101.6M274.5 175.7v10.2M186.9 185.9h101.6M258 185.9v5.1" fill="none" stroke="#800000" stroke-width=".25"/>
<path d="M29.5 64.1v2.5h30.4M44.7 64.1v2.5" fill="none" stroke="#008000" stroke-width=".21"/>
<circle cx="44.7" cy="66.6" r=".51" fill="#008000"/>
<g fill="none" stroke="#008000" stroke-width=".21">
<path d="M59.9 64.1v2.5h15.2"/>
<circle cx="44.7" cy="66.6" r=".51"/>
</g>
<circle cx="59.9" cy="66.6" r=".51" fill="#008000"/>
<g fill="none" stroke="#008000" stroke-width=".21">
<path d="M75.1 64.1v2.5"/>
<circle cx="59.9" cy="66.6" r=".51"/>
</g>
<circle cx="75.1" cy="66.6" r=".51" fill="#008000"/>
<g fill="none" stroke="#008000" stroke-width=".21">
<path d="M159 130h12.7M156.4 165.6h2.6"/>
<circle cx="75.1" cy="66.6" r=".51"/>
</g>
<circle cx="171.7" cy="130" r=".51" fill="#008000"/>
<g fill="none" stroke="#008000" stroke-width=".21">
<path d="M237.7 41.2h7.6v2.5M123.4 66.6h12.7M166.6 64.1h17.8M237.7 64.1h7.6v2.5M260.5 97h5.1v5.1M260.5 99.6h5.1M24.4 137.7h-7.6v2.5M44.7 135.1h7.6v5.1M87.8 122.4h-5v2.6M120.9 122.4h2.5v2.6M237.7 135.1h7.6v5.1M120.9 152.9h7.6v2.5"/>
<path d="M120.9 140.2h7.6v2.5"/>
<circle cx="171.7" cy="130" r=".51"/>
</g>
<circle cx="265.6" cy="99.6" r=".51" fill="#008000"/>
<g fill="none" stroke="#008000" stroke-width=".21">
<path d="M19.3 59h5.1M32 46.3h-2.5v7.6M34.5 59h5.1M49.8 59h5.1M65 59h5.1M75.1 91.9v2.6"/>
<circle cx="265.6" cy="99.6" r=".51"/>
</g>
<circle cx="29.5" cy="46.3" r=".51" fill="#008000"/>
<g fill="none" stroke="#008000" stroke-width=".21">
<path d="M47.2 46.3h-2.5v7.6"/>
<circle cx="29.5" cy="46.3" r=".51"/>
</g>
<circle cx="44.7" cy="46.3" r=".51" fill="#008000"/>
<g fill="none" stroke="#008000" stroke-width=".21">
<path d="M62.4 46.3h-2.5v7.6"/>
<circle cx="44.7" cy="46.3" r=".51"/>
</g>
<circle cx="59.9" cy="46.3" r=".51" fill="#008000"/>
<g fill="none" stroke="#008000" stroke-width=".21">
<path d="M77.7 46.3h-2.6v7.6"/>
<circle cx="59.9" cy="46.3" r=".51"/>
</g>
<circle cx="75.1" cy="46.3" r=".51" fill="#008000"/>
<g fill="none" stroke="#008000" stroke-width=".21">
<path d="M125.9 53.9h10.2M125.9 56.4h10.2M125.9 59h10.2M125.9 69.1h10.2M125.9 71.7h10.2M125.9 61.5h10.2M235.1 97h5.1M235.1 94.5v5.1h5.1M217.3 132.6h12.7M217.3 130h12.7M217.3 135.1h12.7M237.7 132.6h7.6"/>
<path d="M166.6 152.9v7.6M166.6 170.6v7.7"/>
<circle cx="75.1" cy="46.3" r=".51"/>
</g>
<circle cx="235.1" cy="97" r=".51" fill="#008000"/>
<circle cx="235.1" cy="97" r=".51" fill="none" stroke="#008000" stroke-width=".21"/>
<circle cx="235.1" cy="99.6" r=".51" fill="#008000"/>
<g fill="none" stroke="#008000" stroke-width=".21">
<path d="M29.5 33.6v5.1h2.5M219.9 31h10.1M219.9 33.6h10.1M219.9 36.1h10.1M219.9 38.7h10.1M237.7 31h7.6M237.7 33.6h7.6M237.7 36.1h7.6M237.7 38.7h7.6M166.6 41.2h5.1M166.6 53.9h5.1M166.6 43.7h5.1"/>
<path d="M166.6 46.3h5.1M166.6 56.4h5.1M166.6 48.8h5.1M166.6 51.4h5.1M166.6 59h5.1M219.9 53.9h10.1M219.9 56.4h10.1M219.9 59h10.1M237.7 53.9h7.6M237.7 56.4h7.6M237.7 59h7.6M166.6 79.3h5.1"/>
<path d="M166.6 76.8h5.1M166.6 74.2h5.1M166.6 71.7h5.1M166.6 69.1h5.1M219.9 61.5h10.1M237.7 61.5h7.6M166.6 86.9h5.1M166.6 84.4h5.1M166.6 81.8h5.1M75.1 119.9h12.7M75.1 140.2h20.4M75.1 152.9h20.4"/>
<circle cx="235.1" cy="99.6" r=".51"/>
</g>
<circle cx="29.5" cy="38.7" r=".51" fill="#008000"/>
<g fill="none" stroke="#008000" stroke-width=".21">
<path d="M44.7 33.6v5.1h2.5"/>
<circle cx="29.5" cy="38.7" r=".51"/>
</g>
<circle cx="44.7" cy="38.7" r=".51" fill="#008000"/>
<g fill="none" stroke="#008000" stroke-width=".21">
<path d="M59.9 33.6v5.1h2.5"/>
<circle cx="44.7" cy="38.7" r=".51"/>
</g>
<circle cx="59.9" cy="38.7" r=".51" fill="#008000"/>
<g fill="none" stroke="#008000" stroke-width=".21">
<path d="M75.1 33.6v5.1h2.6"/>
<circle cx="59.9" cy="38.7" r=".51"/>
</g>
<circle cx="75.1" cy="38.7" r=".51" fill="#008000"/>
<g fill="none" stroke="#008000" stroke-width=".21">
<path d="M125.9 41.2h10.2M125.9 43.7h10.2M212.3 41.2h17.7M120.9 64.1h15.2M166.6 66.6h5.1M212.3 64.1h17.7M47.2 117.3v2.6M120.9 119.9h2.5M159 119.9h12.7M171.7 117.3v5.1M16.8 132.6h7.6M16.8 135.1h7.6"/>
<circle cx="75.1" cy="38.7" r=".51"/>
</g>
<circle cx="171.7" cy="119.9" r=".51" fill="#008000"/>
<g fill="none" stroke="#008000" stroke-width=".21">
<path d="M125.9 51.4h10.2M125.9 46.3h10.2M75.1 76.8v5M125.9 74.2h10.2M125.9 76.8h10.2M125.9 79.3h10.2M166.6 61.5h5.1M125.9 81.8h10.2M125.9 84.4h10.2M125.9 86.9h10.2M125.9 89.5h10.2M166.6 89.5h5.1"/>
<path d="M207.2 99.6h17.8M159 119.9v2.5M44.7 132.6h7.6M47.2 130v2.6M245.3 125v5h-7.6"/>
<circle cx="171.7" cy="119.9" r=".51"/>
</g>
<circle cx="47.2" cy="132.6" r=".51" fill="#008000"/>
<g fill="none" stroke="#008000" stroke-width=".21">
<path d="M125.9 48.8h10.2M42.2 86.9h10.1M62.4 86.9h7.7"/>
<circle cx="47.2" cy="132.6" r=".51"/>
</g>
<text font-size="7.2" fill="#800000" x="218.9" y="183.1">1</text>
<g font-size="3.6" fill="#800000">
<text x="263.1" y="163">CC 2.5 BY/SA</text>
<text x="278.3" y="183.3">v1.0</text>
</g>
<g font-size="2.8" fill="#800000">
<text x="189.4" y="159.2">Project Vostok - Anton Nikitin</text>
<text x="189.4" y="166.3">http://www.tvbgone.com</text>
<text x="189.4" y="162.3">IR LED Circuit taken from TV-B-Gone</text>
</g>
<g font-size="2.5" fill="#505050">
<text x="9.1" y="20.9">IR LED Circuit</text>
<text x="110.7" y="20.9">ATMega644P Microcontroller</text>
<text x="204.7" y="20.9">GPIO Ports for LCD Screen</text>
<text x="226.2" y="27.9">PORTC</text>
<text x="29.5" y="33.6">VIN_REG</text>
<text x="44.7" y="33.6">VIN_REG</text>
<text x="59.9" y="33.6">VIN_REG</text>
<text x="75.1" y="33.6">VIN_REG</text>
<text x="219.9" y="31">PC0</text>
<text x="219.9" y="33.6">PC2</text>
<text x="245.3" y="31">PC1</text>
<text x="245.3" y="33.6">PC3</text>
<text x="125.9" y="41.2">PB0</text>
<text x="149.4" y="37">IC1</text>
<text x="171.7" y="41.2">PA0</text>
<text x="212.3" y="41.2">VOUT_REG</text>
<text x="219.9" y="36.1">PC4</text>
<text x="219.9" y="38.7">PC6</text>
<text x="245.3" y="36.1">PC5</text>
<text x="245.3" y="38.7">PC7</text>
<text x="35.2" y="45.8" transform="rotate(-90 35.2 45.8)">LED</text>
<text x="38.1" y="45.8" transform="rotate(-90 38.1 45.8)">LED3</text>
<text x="50.4" y="45.8" transform="rotate(-90 50.4 45.8)">LED</text>
<text x="53.3" y="45.8" transform="rotate(-90 53.3 45.8)">LED1</text>
<text x="65.7" y="45.8" transform="rotate(-90 65.7 45.8)">LED</text>
<text x="68.5" y="45.8" transform="rotate(-90 68.5 45.8)">LED2</text>
<text x="80.9" y="45.8" transform="rotate(-90 80.9 45.8)">LED</text>
<text x="83.8" y="45.8" transform="rotate(-90 83.8 45.8)">LED4</text>
<text x="125.9" y="43.7">PB1</text>
<text x="125.9" y="46.3">PB2</text>
<text x="171.7" y="43.7">PA1</text>
<text x="171.7" y="46.3">PA2</text>
<text x="16.8" y="53.9">2N3904</text>
<text x="16.8" y="51.4">T1</text>
<text x="32" y="53.9">2N3904</text>
<text x="32" y="51.4">T2</text>
<text x="47.2" y="53.9">2N3904</text>
<text x="47.2" y="51.4">T3</text>
<text x="62.5" y="53.9">2N3904</text>
<text x="62.5" y="51.4">T4</text>
<text x="125.9" y="53.9">MOSI</text>
<text x="125.9" y="48.8">PB3</text>
<text x="125.9" y="51.4">UNUSED</text>
<text x="171.7" y="48.8">PA3</text>
<text x="171.7" y="51.4">PA4</text>
<text x="171.7" y="53.9">PA5</text>
<text x="219.9" y="53.9">PA0</text>
<text x="226.2" y="50.7">PORTA</text>
<text x="242.7" y="48.8">GND</text>
<text x="245.3" y="53.9">PA1</text>
<text x="19.3" y="59">Q5_E</text>
<text x="34.5" y="59">Q5_E</text>
<text x="49.8" y="59">Q5_E</text>
<text x="65" y="59">Q5_E</text>
<text x="125.9" y="56.4">MISO</text>
<text x="125.9" y="59">SCK</text>
<text x="171.7" y="56.4">PA6</text>
<text x="171.7" y="59">PA7</text>
<text x="219.9" y="56.4">PA2</text>
<text x="219.9" y="59">PA4</text>
<text x="245.3" y="56.4">PA3</text>
<text x="245.3" y="59">PA5</text>
<text x="120.9" y="64.1">VOUT_REG</text>
<text x="125.9" y="61.5">RESET</text>
<text x="171.7" y="61.5">UNUSED</text>
<text x="212.3" y="64.1">VOUT_REG</text>
<text x="219.9" y="61.5">PA6</text>
<text x="245.3" y="61.5">PA7</text>
<text x="72.6" y="71.7">GND</text>
<text x="120.1" y="69.6" transform="rotate(-90 120.1 69.6)">GND</text>
<text x="125.9" y="71.7">XTAL1</text>
<text x="125.9" y="69.1">XTAL2</text>
<text x="171.7" y="71.7">PC6</text>
<text x="171.7" y="69.1">PC7</text>
<text x="171.7" y="66.6">VOUT_REG</text>
<text x="189.4" y="66.6" transform="rotate(-90 189.4 66.6)">GND</text>
<text x="242.7" y="71.7">GND</text>
<text x="75.1" y="76.8">VOUT_REG</text>
<text x="125.9" y="74.2">UNUSED</text>
<text x="125.9" y="76.8">UNUSED</text>
<text x="171.7" y="76.8">PC4</text>
<text x="171.7" y="74.2">PC5</text>
<text x="62.5" y="81.8">MPS2907A</text>
<text x="62.5" y="79.3">Q5</text>
<text x="125.9" y="79.3">UNUSED</text>
<text x="125.9" y="81.8">UNUSED</text>
<text x="171.7" y="81.8">PC2</text>
<text x="171.7" y="79.3">PC3</text>
<text x="42.2" y="86.9">PB3</text>
<text x="53.6" y="85.4">R2</text>
<text x="125.9" y="84.4">UNUSED</text>
<text x="125.9" y="86.9">UNUSED</text>
<text x="125.9" y="89.5">UNUSED</text>
<text x="171.7" y="86.9">PC0</text>
<text x="171.7" y="84.4">PC1</text>
<text x="171.7" y="89.5">UNUSED</text>
<text x="204.7" y="84.4">Active Low Reset</text>
<text x="75.1" y="94.5">Q5_E</text>
<text x="138.9" y="95.4">ATMEGA644PV-10PU</text>
<text x="235.1" y="94.5">RESET</text>
<text x="256.7" y="92.9">1825910-6</text>
<text x="256.7" y="90.3">S1</text>
<text x="207.2" y="99.6">VOUT_REG</text>
<text x="226.2" y="98.1">R3</text>
<text x="9.1" y="107.1">Rotary Encoder</text>
<text x="32" y="107.1">A, B, C - Rotary</text>
<text x="263.1" y="107.2">GND</text>
<text x="9.1" y="109.7">With Push Button</text>
<text x="32" y="109.7">1, 2 - Button in Pullup Config</text>
<text x="70.1" y="109.7">Batteries and Linear Regulator</text>
<text x="148.8" y="109.7">Decoupling Capacitors</text>
<text x="47.2" y="117.3">VOUT_REG</text>
<text x="75.1" y="119.9">VIN_REG</text>
<text x="102.4" y="115.7">IC2</text>
<text x="123.4" y="119.9">VOUT_REG</text>
<text x="171.7" y="117.3">VOUT_REG</text>
<text x="204.7" y="114.8">Programming Header</text>
<text x="160" y="124.3">C2</text>
<text x="172.7" y="124.3">C1</text>
<text x="245.3" y="125">VOUT_REG</text>
<text x="32.9" y="128.4">U1</text>
<text x="45.7" y="128.8" transform="rotate(-90 45.7 128.8)">R1</text>
<text x="80.2" y="130.1">GND</text>
<text x="91.5" y="128.4">MCP1825S-3302E_DB</text>
<text x="120.9" y="130.1">GND</text>
<text x="160" y="129.2">100nF</text>
<text x="172.7" y="129.2">100nF</text>
<text x="217.3" y="130.1">MISO</text>
<text x="226.2" y="126.9">ICSP</text>
<text x="16.8" y="132.6">PB0</text>
<text x="16.8" y="135.1">PB1</text>
<text x="52.3" y="132.6">PB2</text>
<text x="104.4" y="136">BAT_1</text>
<text x="169.1" y="135.1">GND</text>
<text x="217.3" y="132.6">SCK</text>
<text x="217.3" y="135.1">RESET</text>
<text x="245.3" y="132.6">MOSI</text>
<text x="21.8" y="143.6">PEC11R-4015F-S0024</text>
<text x="75.1" y="140.2">VIN_REG</text>
<text x="226.2" y="140.2">PINHD-2X3THM</text>
<text x="14.2" y="145.3">GND</text>
<text x="49.8" y="145.3">GND</text>
<text x="104.4" y="148.7">BAT_2</text>
<text x="105.4" y="146.2">2468</text>
<text x="125.9" y="147.8">GND</text>
<text x="148.8" y="145.3">8MHz Ceramic Oscillator</text>
<text x="242.7" y="145.3">GND</text>
<text x="75.1" y="152.9">VIN_REG</text>
<text x="166.6" y="152.9">XTAL2</text>
<text x="105.4" y="158.9">2468</text>
<text x="125.9" y="160.5">GND</text>
<text x="156.8" y="161">XTL1</text>
<text x="153.1" y="168.6" transform="rotate(-90 153.1 168.6)">GND</text>
<text x="156.4" y="171.9">8.0MHz</text>
<text x="166.6" y="178.3">XTAL1</text>
</g>
<g font-size="2.1" fill="#505050">
<text x="229.1" y="30.7">1</text>
<text x="229.1" y="33.2">3</text>
<text x="229.1" y="35.8">5</text>
<text x="237.4" y="30.7">2</text>
<text x="237.4" y="33.2">4</text>
<text x="237.4" y="35.8">6</text>
<text x="137.7" y="40.9">1</text>
<text x="143.5" y="42">PB0</text>
<text x="155.4" y="42">PA0</text>
<text x="163.8" y="40.9">40</text>
<text x="229.1" y="38.3">7</text>
<text x="229.1" y="40.9">9</text>
<text x="237.4" y="38.3">8</text>
<text x="237.4" y="40.9">10</text>
<text x="137.7" y="43.4">2</text>
<text x="137.7" y="45.9">3</text>
<text x="143.5" y="44.5">PB1</text>
<text x="143.5" y="47">PB2</text>
<text x="155.4" y="44.5">PA1</text>
<text x="155.4" y="47">PA2</text>
<text x="163.8" y="43.4">39</text>
<text x="163.8" y="45.9">38</text>
<text x="137.7" y="48.5">4</text>
<text x="137.7" y="51">5</text>
<text x="137.7" y="53.6">6</text>
<text x="143.5" y="49.6">PB3</text>
<text x="143.5" y="52.1">PB4</text>
<text x="155.4" y="49.6">PA3</text>
<text x="155.4" y="52.1">PA4</text>
<text x="163.8" y="48.5">37</text>
<text x="163.8" y="51">36</text>
<text x="163.8" y="53.6">35</text>
<text x="229.1" y="53.6">1</text>
<text x="237.4" y="53.6">2</text>
<text x="137.7" y="56.1">7</text>
<text x="137.7" y="58.6">8</text>
<text x="143.5" y="54.7">PB5</text>
<text x="143.5" y="57.2">PB6</text>
<text x="143.5" y="59.7">PB7</text>
<text x="155.4" y="54.7">PA5</text>
<text x="155.4" y="57.2">PA6</text>
<text x="155.4" y="59.7">PA7</text>
<text x="163.8" y="56.1">34</text>
<text x="163.8" y="58.6">33</text>
<text x="229.1" y="56.1">3</text>
<text x="229.1" y="58.6">5</text>
<text x="237.4" y="56.1">4</text>
<text x="237.4" y="58.6">6</text>
<text x="136.5" y="63.7">10</text>
<text x="137.7" y="61.2">9</text>
<text x="143.5" y="62.3">~RESET</text>
<text x="143.5" y="64.8">VCC</text>
<text x="153.5" y="62.3">AREF</text>
<text x="154.5" y="64.8">GND</text>
<text x="163.8" y="61.2">32</text>
<text x="163.8" y="63.7">31</text>
<text x="229.1" y="61.2">7</text>
<text x="229.1" y="63.7">9</text>
<text x="237.4" y="61.2">8</text>
<text x="237.4" y="63.7">10</text>
<text x="136.5" y="68.7">12</text>
<text x="136.5" y="71.3">13</text>
<text x="136.7" y="66.2">11</text>
<text x="143.5" y="67.4">GND_2</text>
<text x="143.5" y="69.9">XTAL2</text>
<text x="153.5" y="67.4">AVCC</text>
<text x="155.1" y="69.9">PC7</text>
<text x="163.8" y="66.2">30</text>
<text x="163.8" y="68.7">29</text>
<text x="163.8" y="71.3">28</text>
<text x="136.5" y="73.8">14</text>
<text x="136.5" y="76.4">15</text>
<text x="143.5" y="72.4">XTAL1</text>
<text x="143.5" y="75">PD0</text>
<text x="143.5" y="77.5">PD1</text>
<text x="155.1" y="72.4">PC6</text>
<text x="155.1" y="75">PC5</text>
<text x="155.1" y="77.5">PC4</text>
<text x="163.8" y="73.8">27</text>
<text x="163.8" y="76.4">26</text>
<text x="136.5" y="78.9">16</text>
<text x="136.5" y="81.4">17</text>
<text x="136.5" y="84">18</text>
<text x="143.5" y="80.1">PD2</text>
<text x="143.5" y="82.6">PD3</text>
<text x="155.1" y="80.1">PC3</text>
<text x="155.1" y="82.6">PC2</text>
<text x="163.8" y="78.9">25</text>
<text x="163.8" y="81.4">24</text>
<text x="163.8" y="84">23</text>
<text x="136.5" y="86.5">19</text>
<text x="136.5" y="89.1">20</text>
<text x="143.5" y="85.1">PD4</text>
<text x="143.5" y="87.7">PD5</text>
<text x="155.1" y="85.1">PC1</text>
<text x="155.1" y="87.7">PC0</text>
<text x="163.8" y="86.5">22</text>
<text x="163.8" y="89.1">21</text>
<text x="143.5" y="90.2">PD6</text>
<text x="155.1" y="90.2">PD7</text>
<text x="241.8" y="96.7">1</text>
<text x="241.8" y="99.2">2</text>
<text x="247.6" y="97.8">1</text>
<text x="247.6" y="100.3">2</text>
<text x="251.9" y="97.8">3</text>
<text x="251.9" y="100.3">4</text>
<text x="257.8" y="96.7">3</text>
<text x="257.8" y="99.2">4</text>
<text x="89.4" y="119.5">1</text>
<text x="118.1" y="119.5">3</text>
<text x="89.4" y="122.1">2</text>
<text x="95.2" y="120.6">VIN</text>
<text x="95.2" y="123.2">GND</text>
<text x="102.2" y="123.2">GND_(TAB)</text>
<text x="107.6" y="120.6">VOUT</text>
<text x="118.1" y="122.1">4</text>
<text x="229.1" y="129.7">1</text>
<text x="237.4" y="129.7">2</text>
<text x="26" y="132.2">1</text>
<text x="26" y="134.7">2</text>
<text x="26" y="137.3">3</text>
<text x="31.8" y="133.3">A</text>
<text x="31.8" y="135.9">B</text>
<text x="36.1" y="133.3">1</text>
<text x="36.1" y="135.9">2</text>
<text x="42" y="132.2">4</text>
<text x="42" y="134.7">5</text>
<text x="229.1" y="132.2">3</text>
<text x="229.1" y="134.7">5</text>
<text x="237.4" y="132.2">4</text>
<text x="237.4" y="134.7">6</text>
<text x="31.8" y="138.4">C</text>
<text x="97" y="139.8">1</text>
<text x="102.9" y="141">POS</text>
<text x="108.9" y="141">NEG</text>
<text x="118.1" y="139.8">2</text>
<text x="97" y="152.5">1</text>
<text x="102.9" y="153.7">POS</text>
<text x="108.9" y="153.7">NEG</text>
<text x="118.1" y="152.5">2</text>
</g>
</svg>
